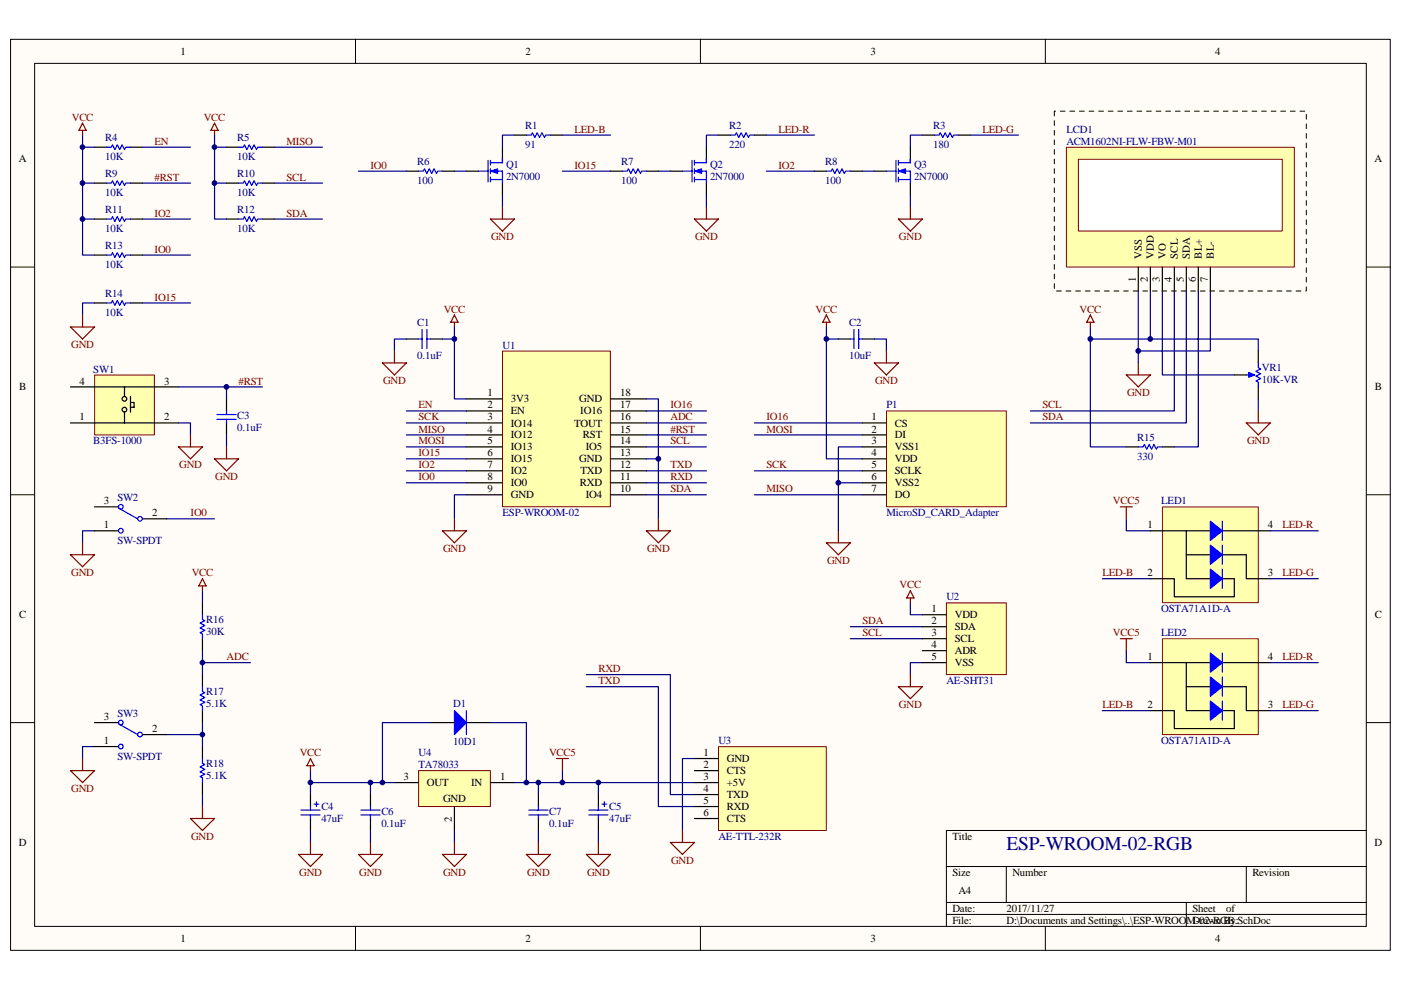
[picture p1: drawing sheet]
<svg xmlns="http://www.w3.org/2000/svg" width="297mm" height="210mm" viewBox="0 0 297 210" stroke-linecap="round" stroke-linejoin="round" font-family="sans-serif">
<path d="M2.3 8.4h292.5v193.2h-292.5z" fill="#fffcf8"/>
<path d="M2.2 8.3h292.6v193.3h-292.6z" fill="none" stroke="#000" stroke-width=".21"/>
<path d="M7.4 13.5h282.3v183h-282.3z" fill="#fffcf8"/>
<g fill="none" stroke="#000" stroke-width=".21">
<path d="M7.3 13.4h282.4v183.1h-282.4zM75.4 8.3v5.1M148.5 8.3v5.1M221.6 8.3v5.1M2.2 56.6h5.1M289.7 56.6h5.1M2.2 104.9h5.1M289.7 104.9h5.1M2.2 153.3h5.1M289.7 153.3h5.1M289.7 176.1h-89v20.4M75.4 196.5v5.1"/>
<path d="M148.5 196.5v5.1M200.7 183.8h89M200.7 191.4h89M200.7 194h89M213.4 183.8v7.6M221.6 196.5v5.1M251.5 191.4v5.1M264.2 183.8v7.6"/>
</g>
<path d="M106.6 74.5h22.8v33h-22.8z" fill="#ffffb0"/>
<path d="M106.5 74.5h22.9v33h-22.9z" fill="none" stroke="#800000" stroke-width=".21"/>
<g fill="none" stroke="#000" stroke-width=".25">
<path d="M20 31.2h2.6M27.7 31.2h2.5M98.9 84.6h7.6M98.9 87.2h7.6M98.9 89.7h7.6M98.9 92.2h7.6M98.9 94.8h7.6M98.9 97.3h7.6M98.9 99.9h7.6M129.4 84.6h7.7M129.4 87.2h7.7M129.4 89.7h7.7"/>
<path d="M129.4 92.2h7.7M129.4 94.8h7.7M129.4 97.3h7.7M129.4 99.9h7.7M98.9 102.4h7.6M98.9 104.9h7.6M129.4 102.4h7.7M129.4 104.9h7.7"/>
</g>
<path d="M86.2 71.9h-2.6v2.5M137.1 84.6h2.5v12.7h-2.5M137.1 92.2h12.7M137.1 99.9h12.7M98.9 104.9h-2.6v5.1M137.1 102.4h12.7" fill="none" stroke="#000080" stroke-width=".25"/>
<path d="M22.6 31.2h1l.3-.5 .5 1 .5-1 .5 1 .5-1 .5 1 .2-.5h1.1" fill="none" stroke="#00f" stroke-width=".25"/>
<path d="M88.8 163.5h15.2v7.6h-15.2z" fill="#ffffb0"/>
<path d="M88.7 163.4h15.3v7.7h-15.3z" fill="none" stroke="#800000" stroke-width=".21"/>
<g fill="none" stroke="#000" stroke-width=".25">
<path d="M91.3 153.3h5M98.9 153.3h5.1M65.8 168.5v2.6M65.8 173.6v2.5M78.5 168.5v2.6M78.5 173.6v2.5M83.6 166h5.1M96.3 171.1v5M104 166h5.1M114.1 168.5v2.6M114.1 173.6v2.5M126.9 168.5v2.6"/>
<path d="M126.9 173.6v2.5"/>
</g>
<path d="M91.3 153.3h-10.2v12.7M65.8 163.4v5.1M65.8 176.1v2.6M65.8 166h17.8M78.5 166v2.5M78.5 176.1v2.6M96.3 176.1v2.6M114.1 166v2.5M114.1 176.1v2.6M119.2 163.4v2.6M126.9 166v2.5M126.9 176.1v2.6" fill="none" stroke="#000080" stroke-width=".25"/>
<g fill="none" stroke="#800000" stroke-width=".25">
<path d="M65.8 162.4v1M65.8 178.7v2.5M65.8 160.9l.8 1.5h-1.5zM78.5 178.7v2.5M96.3 178.7v2.5M114.1 178.7v2.5M118 160.9h2.5M119.2 160.9v2.5M126.9 178.7v2.5M63.3 181.2h5.1l-2.6 2.6zM76 181.2h5.1l-2.6 2.6zM93.8 181.2h5.1l-2.6 2.6z"/>
<path d="M111.6 181.2h5.1l-2.6 2.6zM124.3 181.2h5.1l-2.5 2.6z"/>
</g>
<g fill="none" stroke="#00f" stroke-width=".25">
<path d="M98.9 150.7v5.1M63.8 171.8h4.1M63.8 172.8h4.1M65.8 171.1v.7M65.8 172.8v.8M66.6 170.6h1M67.1 170.1v1M76.5 171.8h4.1M76.5 172.8h4.1M78.5 171.1v.7M78.5 172.8v.8M112.1 171.8h4.1"/>
<path d="M112.1 172.8h4.1M114.1 171.1v.7M114.1 172.8v.8M124.8 171.8h4.1M124.8 172.8h4.1M126.9 171.1v.7M126.9 172.8v.8M127.6 170.6h1M128.1 170.1v1"/>
</g>
<path d="M96.3 150.7l2.6 2.6-2.6 2.5z" fill="#00f" stroke="#00f" stroke-width=".25"/>
<path d="M152.4 158.4h22.8v17.7h-22.8z" fill="#ffffb0"/>
<path d="M152.3 158.4h22.9v17.7h-22.9z" fill="none" stroke="#800000" stroke-width=".21"/>
<g fill="none" stroke="#000" stroke-width=".25">
<path d="M20 38.8h2.6M27.7 38.8h2.5M86.2 36.3h2.5M93.8 36.3h2.5M98.9 36.3h2.5M106.5 31.2v2.6M106.5 38.8v2.6M129.4 36.3h2.6M137.1 36.3h2.5M142.1 36.3h2.6M149.8 31.2v2.6M149.8 38.8v2.6"/>
<path d="M172.7 36.3h2.5M180.3 36.3h2.5M185.4 36.3h2.5M193 31.2v2.6M193 38.8v2.6M20 46.5h2.6M20 54.1h2.6M27.7 46.5h2.5M27.7 54.1h2.5M20 64.3h2.6M27.7 64.3h2.5M86.2 71.9h2.5"/>
<path d="M91.3 71.9h2.5M48 84.6v2.6M48 89.7v2.5M147.2 160.9h5.1M147.2 163.4h5.1M147.2 166h5.1M147.2 168.5h5.1M147.2 171.1h5.1M147.2 173.6h5.1"/>
</g>
<g fill="none" stroke="#000080" stroke-width=".25">
<path d="M17.5 28.7v2.5h2.5M17.5 31.2v22.9h2.5M17.5 38.8h2.5M30.2 31.2h10.2M30.2 38.8h10.2M76 36.3h10.2M96.3 36.3h2.6M119.2 36.3h10.2M139.6 36.3h2.5M162.5 36.3h10.2M182.8 36.3h2.6M17.5 46.5h2.5"/>
<path d="M30.2 46.5h10.2M30.2 54.1h10.2M106.5 41.4v2.5M149.8 41.4v2.5M193 41.4v2.5M20 64.3h-2.5v2.5M30.2 64.3h10.2M96.3 69.4v2.5h-2.5M96.3 71.9v12.7h2.6M48 92.2v2.6M86.2 87.2h12.7M86.2 99.9h12.7"/>
<path d="M86.2 97.3h12.7M86.2 89.7h12.7M86.2 92.2h12.7M86.2 94.8h12.7M137.1 87.2h12.7M137.1 94.8h12.7M139.6 97.3v12.7M20 112.6h-2.5v2.5M35.3 110h10.2M86.2 102.4h12.7M137.1 104.9h12.7M238.8 110v2.6h5.1"/>
<path d="M104 153.3h7.6v12.7M124.3 143.1h17.8v25.4h5.1M124.3 145.6h15.3v25.5h7.6M109.1 166h38.1M147.2 160.9h-2.5v15.2"/>
</g>
<g fill="none" stroke="#800000" stroke-width=".25">
<path d="M17.5 26.1l.8 1.5h-1.6zM17.5 27.6v1.1M104 46.5h5.1l-2.6 2.5zM106.5 43.9v2.6M147.2 46.5h5.1l-2.5 2.5zM149.8 43.9v2.6M190.5 46.5h5.1l-2.6 2.5zM193 43.9v2.6M14.9 69.4h5.1l-2.5 2.5zM17.5 66.8v2.6M81.1 77h5.1l-2.6 2.5zM83.6 74.4v2.6"/>
<path d="M96.3 68.3v1.1M96.3 66.8l.8 1.5h-1.5zM45.5 97.3h5.1l-2.6 2.6zM48 94.8v2.5M14.9 117.7h5.1l-2.5 2.5zM17.5 115.1v2.6M93.8 112.6h5.1l-2.6 2.5zM96.3 110v2.6M137.1 112.6h5l-2.5 2.5zM139.6 110v2.6M142.1 178.7h5.1l-2.5 2.5zM144.7 176.1v2.6"/>
</g>
<g fill="none" stroke="#00f" stroke-width=".25">
<path d="M22.6 38.8h1l.3-.5 .5 1 .5-1 .5 1 .5-1 .5 1 .2-.5h1.1M88.7 36.3h1l.3-.5 .5 1 .5-1 .5 1 .5-1 .5 1 .3-.5h1M101.4 36.3h2.1M103.5 34v4.6M104 36.3h2.5v2.5M104 38.1h2.5M104 34v1M104 35.8v1M104 37.6v1M106.5 33.8v.7h-2.5M132 36.3h1l.2-.5 .5 1 .6-1 .5 1 .5-1 .5 1 .2-.5h1.1M144.7 36.3h2"/>
<path d="M146.7 34v4.6M147.2 36.3h2.6v2.5M147.2 38.1h2.6M147.2 34v1M147.2 35.8v1M147.2 37.6v1M149.8 33.8v.7h-2.6M175.2 36.3h1l.3-.5 .5 1 .5-1 .5 1 .5-1 .5 1 .3-.5h1M187.9 36.3h2.1M190 34v4.6M190.5 36.3h2.5v2.5M190.5 38.1h2.5"/>
<path d="M190.5 34v1M190.5 35.8v1M190.5 37.6v1M193 33.8v.7h-2.5M22.6 46.5h1l.3-.5 .5 1 .5-1 .5 1 .5-1 .5 1 .2-.5h1.1M22.6 54.1h1l.3-.5 .5 1 .5-1 .5 1 .5-1 .5 1 .2-.5h1.1M22.6 64.3h1l.3-.5 .5 1 .5-1 .5 1 .5-1 .5 1 .2-.5h1.1M88.7 71.9h.8M89.5 69.9v4M90.5 69.9v4M90.5 71.9h.8M46 87.9h4.1"/>
<path d="M46 88.9h4.1M48 87.2v.7M48 88.9v.8"/>
</g>
<g fill="#00f" stroke="#00f" stroke-width=".21">
<path d="M104 36.3l1.5-.5v1z"/>
<path d="M190.5 36.3l1.5-.5v1z"/>
<path d="M147.2 36.3l1.6-.5v1z"/>
</g>
<path d="M246.5 107.5h20.3v20.3h-20.3z" fill="#ffffb0"/>
<path d="M246.5 107.5h20.3v20.3h-20.3z" fill="none" stroke="#800000" stroke-width=".21"/>
<g fill="none" stroke="#000" stroke-width=".25">
<path d="M48 31.2h2.6M48 38.8h2.6M55.6 31.2h2.6M55.6 38.8h2.6M109.1 28.7h2.5M116.7 28.7h2.5M152.3 28.7h2.6M160 28.7h2.5M195.6 28.7h2.5M203.2 28.7h2.5M48 46.5h2.6M55.6 46.5h2.6"/>
<path d="M177.8 71.9h2.5M182.8 71.9h2.6M243.9 112.6h12.7M251.5 117.7h5.1M251.5 112.6v10.1h5.1M259.2 117.7h5v5h5.1M259.2 112.6h10.1M243.9 122.7h5.1v3.9h12.7v-3.9h-2.5"/>
</g>
<g fill="#00f" stroke="#00f" stroke-width=".25">
<path d="M256.6 110.6l2.6 2-2.6 2z"/>
<path d="M256.6 115.6l2.6 2.1-2.6 2z"/>
<path d="M256.6 120.7l2.6 2-2.6 2.1z"/>
</g>
<g fill="none" stroke="#00f" stroke-width=".25">
<path d="M50.6 31.2h1l.2-.5 .5 1 .5-1 .6 1 .5-1 .5 1 .2-.5h1M50.6 38.8h1l.2-.5 .5 1 .5-1 .6 1 .5-1 .5 1 .2-.5h1M111.6 28.7h1l.3-.5 .5 1 .5-1 .5 1 .5-1 .5 1 .3-.5h1M154.9 28.7h1l.2-.5 .5 1 .5-1 .6 1 .5-1 .5 1 .2-.5h1.1M198.1 28.7h1l.3-.5 .5 1 .5-1 .5 1 .5-1 .5 1 .3-.5h1M50.6 46.5h1l.2-.5 .5 1 .5-1 .6 1 .5-1 .5 1 .2-.5h1M180.3 71.9h.8M181.1 69.9v4M182.1 69.9v4M182.1 71.9h.7M259.2 110.6v4M259.2 115.6v4.1"/>
<path d="M259.2 120.7v4.1"/>
</g>
<g fill="none" stroke="#000080" stroke-width=".25">
<path d="M45.5 28.7v17.8h2.5M45.5 31.2h2.5M45.5 38.8h2.5M58.2 31.2h10.2M58.2 38.8h10.2M109.1 28.7h-2.6v2.5M152.3 28.7h-2.5v2.5M195.6 28.7h-2.6v2.5M58.2 46.5h10.2M175.2 69.4v2.5h2.6M175.2 71.9v25.4h7.6M185.4 71.9h2.5v2.5"/>
<path d="M160 89.7h22.8M160 92.2h22.8M160 99.9h22.8M182.8 94.8h-5v17.8M160 104.9h22.8M177.8 102.4h5"/>
</g>
<path d="M45.5 26.1l.7 1.5h-1.5zM45.5 27.6v1.1M175.2 66.8l.8 1.5h-1.5zM175.2 68.3v1.1M185.4 77h5.1l-2.6 2.5zM187.9 74.4v2.6M175.2 115.1h5.1l-2.5 2.6zM177.8 112.6v2.5M237.5 107.5h2.6M238.8 107.5v2.5" fill="none" stroke="#800000" stroke-width=".25"/>
<path d="M226.1 31.3h48.3v25.3h-48.3z" fill="#ffffb0"/>
<path d="M226.1 31.2h48.3v25.4h-48.3z" fill="none" stroke="#800000" stroke-width=".21"/>
<path d="M241.3 56.6v5.1M243.9 56.6v5.1M246.4 56.6v5.1M249 56.6v5.1M251.5 56.6v5.1M254.1 56.6v5.1M256.6 56.6v5.1" fill="none" stroke="#000" stroke-width=".25"/>
<path d="M228.7 33.8h43.2v15.2h-43.2z" fill="#fff"/>
<path d="M228.6 33.8h43.3v15.2h-43.3z" fill="none" stroke="#800000" stroke-width=".21"/>
<path d="M231.2 66.8l.7 1.5h-1.5zM231.2 68.3v1.1M238.8 79.5h5.1l-2.6 2.6zM241.3 77v2.5M264.2 89.7h5.1l-2.5 2.5zM266.8 87.2v2.5" fill="none" stroke="#800000" stroke-width=".25"/>
<g fill="none" stroke="#000080" stroke-width=".25">
<path d="M119.2 28.7h10.2M162.5 28.7h10.2M205.7 28.7h10.2M231.2 69.4v25.4h7.6M231.2 71.9h35.6v2.5M241.3 61.7v15.3M243.9 61.7v10.2M246.4 61.7v17.8h15.3M249 61.7v25.5h-30.5M251.5 61.7v28h-33M254.1 61.7v33.1h-5.1M256.6 61.7v12.7h-15.3"/>
<path d="M48 82.1v2.5M266.8 84.6v2.6M269.3 112.6h10.2M233.7 122.7h10.2M269.3 122.7h10.2"/>
</g>
<path d="M261.7 79.5h2.5M266.8 74.4v2.6M238.8 94.8h2.5M246.4 94.8h2.6M266.8 82.1v2.5M20 107.5h5.1M20 112.6h5.1M30.2 110h5.1" fill="none" stroke="#000" stroke-width=".25"/>
<g fill="none" stroke="#00f" stroke-width=".25">
<path d="M264.2 79.5h1.3M266.8 77v1l.5 .3-1 .5 1 .5-1 .5 1 .5-1 .5 .5 .2v1.1M241.3 94.8h1.1l.2-.5 .5 1 .5-1 .6 1 .5-1 .5 1 .2-.5h1M25.1 107.8l4.1 2.2"/>
<circle cx="25.6" cy="112.6" r=".49"/>
<circle cx="25.6" cy="107.5" r=".49"/>
<circle cx="29.7" cy="110" r=".5"/>
</g>
<path d="M264.7 79l1.3 .5-1.3 .5z" fill="#00f" stroke="#00f" stroke-width=".25"/>
<path d="M223.5 23.6v38.1h53.5v-38.1h-53.5" fill="none" stroke="#000" stroke-width=".21" stroke-dasharray="1 1 1 1 1 1 1 1"/>
<path d="M188 87.2h25.4v20.3h-25.4z" fill="#ffffb0"/>
<path d="M188 87.2h25.4v20.3h-25.4z" fill="none" stroke="#800000" stroke-width=".21"/>
<path d="M182.8 89.7h5.1M182.8 92.2h5.1M182.8 94.8h5.1M182.8 97.3h5.1M182.8 99.9h5.1M182.8 102.4h5.1M182.8 104.9h5.1" fill="none" stroke="#000" stroke-width=".25"/>
<path d="M20.1 79.6h12.6v12.6h-12.6z" fill="#ffffb0"/>
<path d="M20.1 79.5h12.6v12.7h-12.6z" fill="none" stroke="#800000" stroke-width=".21"/>
<g fill="none" stroke="#000" stroke-width=".25">
<path d="M14.9 82.1h22.9M14.9 89.7h22.9M26.4 82.1v2M26.4 87.4v2.3M27.7 85.4h.7v1h-.7M27.7 84.1v3.3M42.9 127.8v2.6M42.9 135.5v2.5"/>
<circle cx="26.4" cy="84.6" r=".5"/>
<circle cx="26.4" cy="86.9" r=".49"/>
</g>
<path d="M37.8 89.7h2.6v2.5M37.8 82.1h17.8M137.1 89.7h12.7M180.3 132.9h15.3M180.3 135.5h15.3M195.6 140.5h-2.6v2.6" fill="none" stroke="#000080" stroke-width=".25"/>
<path d="M37.8 94.8h5.1l-2.5 2.5zM40.4 92.2v2.6M190.5 145.6h5.1l-2.6 2.6zM193 143.1v2.5" fill="none" stroke="#800000" stroke-width=".25"/>
<path d="M42.9 130.4v1l.5 .3-1 .5 1 .5-1 .5 1 .5-1 .5 .5 .3v1" fill="none" stroke="#00f" stroke-width=".25"/>
<path d="M200.7 127.9h12.7v15.2h-12.7z" fill="#ffffb0"/>
<path d="M200.7 127.9h12.7v15.2h-12.7z" fill="none" stroke="#800000" stroke-width=".21"/>
<path d="M195.6 130.4h5.1M195.6 132.9h5.1M195.6 135.5h5.1M195.6 138h5.1M20 153.3h5.1M20 158.3h5.1M30.2 155.8h5.1M42.9 143.1v2.5M42.9 150.7v2.6M42.9 158.3v2.6M195.6 140.5h5.1M42.9 166v2.5" fill="none" stroke="#000" stroke-width=".25"/>
<path d="M42.9 125.3v2.5M42.9 138v5.1M193 127.8v2.6h2.6M238.8 138v2.5h5.1M20 158.3h-2.5v2.6M35.3 155.8h7.6M42.9 153.3v5M42.9 140.5h10.2M42.9 168.5v2.6" fill="none" stroke="#000080" stroke-width=".25"/>
<path d="M42.9 124.3v1M42.9 122.7l.8 1.6h-1.5zM193 125.3l.8 1.5h-1.5zM193 126.8v1M14.9 163.4h5.1l-2.5 2.6zM17.5 160.9v2.5M40.4 173.6h5.1l-2.6 2.5zM42.9 171.1v2.5" fill="none" stroke="#800000" stroke-width=".25"/>
<g fill="none" stroke="#00f" stroke-width=".25">
<path d="M25.1 153.5l4.1 2.3M42.9 145.6v1.1l.5 .2-1 .5 1 .5-1 .5 1 .5-1 .6 .5 .2v1M42.9 160.9v1l.5 .3-1 .5 1 .5-1 .5 1 .5-1 .5 .5 .3v1"/>
<circle cx="25.6" cy="153.3" r=".5"/>
<circle cx="25.6" cy="158.3" r=".49"/>
<circle cx="29.7" cy="155.8" r=".49"/>
</g>
<path d="M246.5 135.5h20.3v20.3h-20.3z" fill="#ffffb0"/>
<path d="M246.5 135.5h20.3v20.3h-20.3z" fill="none" stroke="#800000" stroke-width=".21"/>
<path d="M243.9 150.7h5.1v3.8h12.7v-3.8h-2.5M243.9 140.5h12.7M251.5 145.6h5.1M251.5 140.5v10.2h5.1M259.2 145.6h5v5.1h5.1M259.2 140.5h10.1" fill="none" stroke="#000" stroke-width=".25"/>
<g fill="#00f" stroke="#00f" stroke-width=".25">
<path d="M256.6 138.5l2.6 2-2.6 2.1z"/>
<path d="M256.6 143.6l2.6 2-2.6 2.1z"/>
<path d="M256.6 148.7l2.6 2-2.6 2.1z"/>
</g>
<path d="M259.2 138.5v4.1M259.2 143.6v4.1M259.2 148.7v4.1" fill="none" stroke="#00f" stroke-width=".25"/>
<path d="M237.5 135.5h2.6M238.8 135.5v2.5" fill="none" stroke="#800000" stroke-width=".25"/>
<path d="M233.7 150.7h10.2M269.3 150.7h10.2M269.3 140.5h10.2" fill="none" stroke="#000080" stroke-width=".25"/>
<g fill="#000080" stroke="#000080" stroke-width=".21">
<circle cx="17.5" cy="46.5" r=".49"/>
<circle cx="17.5" cy="38.8" r=".49"/>
<circle cx="17.5" cy="31.2" r=".49"/>
<circle cx="42.9" cy="155.8" r=".49"/>
<circle cx="42.9" cy="140.5" r=".5"/>
<circle cx="45.5" cy="38.8" r=".49"/>
<circle cx="45.5" cy="31.2" r=".49"/>
<circle cx="48" cy="82.1" r=".5"/>
<circle cx="65.8" cy="166" r=".5"/>
<circle cx="78.5" cy="166" r=".5"/>
<circle cx="81.1" cy="166" r=".49"/>
<circle cx="96.3" cy="71.9" r=".49"/>
<circle cx="111.6" cy="166" r=".49"/>
<circle cx="114.1" cy="166" r=".49"/>
<circle cx="119.2" cy="166" r=".5"/>
<circle cx="126.9" cy="166" r=".49"/>
<circle cx="139.6" cy="97.3" r=".49"/>
<circle cx="175.2" cy="71.9" r=".5"/>
<circle cx="177.7" cy="102.4" r=".5"/>
<circle cx="231.2" cy="71.9" r=".5"/>
<circle cx="241.3" cy="74.4" r=".49"/>
<circle cx="243.9" cy="71.9" r=".49"/>
</g>
<text font-size="4.1" fill="#000080" x="213.4" y="180.3">ESP-WROOM-02-RGB</text>
<g font-size="2.3">
<text x="38.3" y="11.6">1</text>
<text x="111.4" y="11.6">2</text>
<text x="184.5" y="11.6">3</text>
<text x="257.7" y="11.6">4</text>
<text x="4" y="34.5">A</text>
<text x="291.4" y="34.5">A</text>
<text x="240.8" y="59.8" transform="rotate(-90 240.8 59.8)">1</text>
<text x="242.1" y="54.9" transform="rotate(-90 242.1 54.9)">VSS</text>
<text x="243.3" y="59.8" transform="rotate(-90 243.3 59.8)">2</text>
<text x="244.6" y="54.9" transform="rotate(-90 244.6 54.9)">VDD</text>
<text x="245.9" y="59.8" transform="rotate(-90 245.9 59.8)">3</text>
<text x="247.2" y="54.9" transform="rotate(-90 247.2 54.9)">VO</text>
<text x="248.4" y="59.8" transform="rotate(-90 248.4 59.8)">4</text>
<text x="249.7" y="54.9" transform="rotate(-90 249.7 54.9)">SCL</text>
<text x="251" y="59.8" transform="rotate(-90 251 59.8)">5</text>
<text x="252.3" y="54.9" transform="rotate(-90 252.3 54.9)">SDA</text>
<text x="253.5" y="59.8" transform="rotate(-90 253.5 59.8)">6</text>
<text x="254.8" y="54.9" transform="rotate(-90 254.8 54.9)">BL+</text>
<text x="256.1" y="59.8" transform="rotate(-90 256.1 59.8)">7</text>
<text x="257.3" y="54.9" transform="rotate(-90 257.3 54.9)">BL-</text>
<text x="4" y="82.8">B</text>
<text x="16.9" y="81.6">4</text>
<text x="34.8" y="81.6">3</text>
<text x="291.5" y="82.8">B</text>
<text x="16.9" y="89.2">1</text>
<text x="34.8" y="89.2">2</text>
<text x="103.4" y="84.1">1</text>
<text x="103.4" y="86.6">2</text>
<text x="103.4" y="89.2">3</text>
<text x="108.3" y="85.4">3V3</text>
<text x="108.3" y="87.9">EN</text>
<text x="122.8" y="85.4">GND</text>
<text x="123" y="87.9">IO16</text>
<text x="131.5" y="89.2">16</text>
<text x="131.5" y="86.6">17</text>
<text x="131.5" y="84.1">18</text>
<text x="184.8" y="89.2">1</text>
<text x="103.4" y="91.7">4</text>
<text x="103.4" y="94.3">5</text>
<text x="108.3" y="90.5">IO14</text>
<text x="108.3" y="93">IO12</text>
<text x="108.3" y="95.5">IO13</text>
<text x="121.7" y="90.5">TOUT</text>
<text x="123.6" y="93">RST</text>
<text x="124.2" y="95.5">IO5</text>
<text x="131.5" y="91.7">15</text>
<text x="131.5" y="94.3">14</text>
<text x="184.8" y="91.7">2</text>
<text x="184.8" y="94.3">3</text>
<text x="189.7" y="90.5">CS</text>
<text x="189.7" y="93">DI</text>
<text x="189.7" y="95.5">VSS1</text>
<text x="103.4" y="96.8">6</text>
<text x="103.4" y="99.4">7</text>
<text x="103.4" y="101.9">8</text>
<text x="108.3" y="98.1">IO15</text>
<text x="108.3" y="100.6">IO2</text>
<text x="122.8" y="98.1">GND</text>
<text x="123.1" y="100.6">TXD</text>
<text x="131.5" y="99.4">12</text>
<text x="131.5" y="101.9">11</text>
<text x="131.5" y="96.8">13</text>
<text x="184.8" y="96.8">4</text>
<text x="184.8" y="99.4">5</text>
<text x="184.8" y="101.9">6</text>
<text x="189.7" y="98.1">VDD</text>
<text x="189.7" y="100.6">SCLK</text>
<text x="22" y="107">3</text>
<text x="103.4" y="104.4">9</text>
<text x="108.3" y="103.2">IO0</text>
<text x="108.3" y="105.7">GND</text>
<text x="123" y="103.2">RXD</text>
<text x="124.2" y="105.7">IO4</text>
<text x="131.5" y="104.4">10</text>
<text x="184.8" y="104.4">7</text>
<text x="189.7" y="103.2">VSS2</text>
<text x="189.7" y="105.7">DO</text>
<text x="22" y="112.1">1</text>
<text x="32.3" y="109.5">2</text>
<text x="243.3" y="112.1">1</text>
<text x="268.8" y="112.1">4</text>
<text x="243.3" y="122.2">2</text>
<text x="268.8" y="122.2">3</text>
<text x="4" y="131.1">C</text>
<text x="197.5" y="129.9">1</text>
<text x="202.4" y="131.1">VDD</text>
<text x="291.5" y="131.1">C</text>
<text x="197.5" y="132.4">2</text>
<text x="197.5" y="135">3</text>
<text x="197.5" y="137.5">4</text>
<text x="202.4" y="133.7">SDA</text>
<text x="202.4" y="136.2">SCL</text>
<text x="197.5" y="140">5</text>
<text x="202.4" y="138.8">ADR</text>
<text x="202.4" y="141.3">VSS</text>
<text x="243.3" y="140">1</text>
<text x="268.8" y="140">4</text>
<text x="22" y="152.8">3</text>
<text x="32.3" y="155.3">2</text>
<text x="243.3" y="150.2">2</text>
<text x="268.8" y="150.2">3</text>
<text x="22" y="157.8">1</text>
<text x="149.2" y="160.4">1</text>
<text x="154.1" y="161.6">GND</text>
<text x="85.6" y="165.5">3</text>
<text x="90.5" y="166.8">OUT</text>
<text x="99.9" y="166.8">IN</text>
<text x="106" y="165.5">1</text>
<text x="149.2" y="162.9">2</text>
<text x="149.2" y="165.5">3</text>
<text x="154.1" y="164.2">CTS</text>
<text x="154.1" y="166.8">+5V</text>
<text x="94" y="170.1">GND</text>
<text x="149.2" y="168">4</text>
<text x="149.2" y="170.6">5</text>
<text x="149.2" y="173.1">6</text>
<text x="154.1" y="169.3">TXD</text>
<text x="154.1" y="171.8">RXD</text>
<text x="4" y="179.4">D</text>
<text x="95.8" y="174.3" transform="rotate(-90 95.8 174.3)">2</text>
<text x="154.1" y="174.4">CTS</text>
<text x="201.9" y="178.1">Title</text>
<text x="291.4" y="179.4">D</text>
<text x="201.9" y="185.8">Size</text>
<text x="214.6" y="185.8">Number</text>
<text x="265.5" y="185.8">Revision</text>
<text x="203.2" y="189.6">A4</text>
<text x="201.9" y="193.4">Date:</text>
<text x="201.9" y="195.9">File:</text>
<text x="213.4" y="193.4">2017/11/27</text>
<text x="213.4" y="195.9">D:\Documents and Settings\..\ESP-WROOM-02-RGB.SchDoc</text>
<text x="252.8" y="195.9">Drawn By:</text>
<text x="252.8" y="193.4">Sheet</text>
<text x="259.9" y="193.4">of</text>
<text x="38.3" y="199.8">1</text>
<text x="111.4" y="199.8">2</text>
<text x="184.5" y="199.8">3</text>
<text x="257.7" y="199.8">4</text>
</g>
<g font-size="2.3" fill="#800000">
<text x="15.2" y="25.6">VCC</text>
<text x="43.2" y="25.6">VCC</text>
<text x="121.8" y="28.2">LED-B</text>
<text x="165.1" y="28.2">LED-R</text>
<text x="208.3" y="28.2">LED-G</text>
<text x="32.8" y="30.7">EN</text>
<text x="60.7" y="30.7">MISO</text>
<text x="78.5" y="35.8">IO0</text>
<text x="121.8" y="35.8">IO15</text>
<text x="165.1" y="35.8">IO2</text>
<text x="32.8" y="38.3">#RST</text>
<text x="60.7" y="38.3">SCL</text>
<text x="32.8" y="46">IO2</text>
<text x="60.7" y="46">SDA</text>
<text x="32.8" y="53.6">IO0</text>
<text x="104.1" y="51">GND</text>
<text x="147.4" y="51">GND</text>
<text x="190.6" y="51">GND</text>
<text x="32.8" y="63.8">IO15</text>
<text x="94.1" y="66.3">VCC</text>
<text x="172.9" y="66.3">VCC</text>
<text x="228.9" y="66.3">VCC</text>
<text x="15.1" y="73.9">GND</text>
<text x="50.6" y="81.6">#RST</text>
<text x="81.2" y="81.5">GND</text>
<text x="185.5" y="81.5">GND</text>
<text x="88.7" y="86.6">EN</text>
<text x="88.7" y="89.2">SCK</text>
<text x="142.2" y="86.6">IO16</text>
<text x="142.2" y="89.2">ADC</text>
<text x="162.5" y="89.2">IO16</text>
<text x="221" y="86.6">SCL</text>
<text x="221" y="89.2">SDA</text>
<text x="238.9" y="84.1">GND</text>
<text x="88.7" y="91.7">MISO</text>
<text x="88.7" y="94.3">MOSI</text>
<text x="142.2" y="91.7">#RST</text>
<text x="142.2" y="94.3">SCL</text>
<text x="162.5" y="91.7">MOSI</text>
<text x="264.4" y="94.2">GND</text>
<text x="38" y="99.3">GND</text>
<text x="45.6" y="101.9">GND</text>
<text x="88.7" y="101.9">IO0</text>
<text x="88.7" y="99.4">IO2</text>
<text x="88.7" y="96.8">IO15</text>
<text x="142.2" y="99.4">TXD</text>
<text x="142.2" y="101.9">RXD</text>
<text x="162.5" y="99.4">SCK</text>
<text x="142.2" y="104.4">SDA</text>
<text x="162.5" y="104.4">MISO</text>
<text x="236" y="107">VCC5</text>
<text x="40.4" y="109.5">IO0</text>
<text x="271.9" y="112.1">LED-R</text>
<text x="94" y="117.1">GND</text>
<text x="137.2" y="117.1">GND</text>
<text x="175.3" y="119.7">GND</text>
<text x="15.1" y="122.2">GND</text>
<text x="40.7" y="122.2">VCC</text>
<text x="190.7" y="124.8">VCC</text>
<text x="233.7" y="122.2">LED-B</text>
<text x="271.9" y="122.2">LED-G</text>
<text x="182.9" y="135">SCL</text>
<text x="182.9" y="132.4">SDA</text>
<text x="236" y="135">VCC5</text>
<text x="48" y="140">ADC</text>
<text x="126.9" y="142.6">RXD</text>
<text x="271.9" y="140">LED-R</text>
<text x="126.9" y="145.1">TXD</text>
<text x="190.6" y="150.2">GND</text>
<text x="233.7" y="150.2">LED-B</text>
<text x="271.9" y="150.2">LED-G</text>
<text x="63.5" y="160.4">VCC</text>
<text x="116.4" y="160.4">VCC5</text>
<text x="15.1" y="168">GND</text>
<text x="40.5" y="178.1">GND</text>
<text x="63.4" y="185.8">GND</text>
<text x="76.1" y="185.8">GND</text>
<text x="94" y="185.8">GND</text>
<text x="111.8" y="185.8">GND</text>
<text x="124.5" y="185.8">GND</text>
<text x="142.3" y="183.2">GND</text>
</g>
<g font-size="2.3" fill="#000080">
<text x="22.3" y="29.9">R4</text>
<text x="50.3" y="29.9">R5</text>
<text x="111.4" y="27.4">R1</text>
<text x="154.6" y="27.4">R2</text>
<text x="197.9" y="27.4">R3</text>
<text x="226.1" y="28.2">LCD1</text>
<text x="22.3" y="34">10K</text>
<text x="50.3" y="34">10K</text>
<text x="88.5" y="35">R6</text>
<text x="107.3" y="35.5">Q1</text>
<text x="111.4" y="31.5">91</text>
<text x="131.7" y="35">R7</text>
<text x="150.6" y="35.5">Q2</text>
<text x="154.6" y="31.5">220</text>
<text x="175" y="35">R8</text>
<text x="193.8" y="35.5">Q3</text>
<text x="197.9" y="31.5">180</text>
<text x="226.1" y="30.7">ACM1602NI-FLW-FBW-M01</text>
<text x="22.3" y="37.6">R9</text>
<text x="22.3" y="41.6">10K</text>
<text x="50.3" y="37.6">R10</text>
<text x="50.3" y="41.6">10K</text>
<text x="88.5" y="39.1">100</text>
<text x="107.3" y="38.1">2N7000</text>
<text x="131.7" y="39.1">100</text>
<text x="150.6" y="38.1">2N7000</text>
<text x="175" y="39.1">100</text>
<text x="193.8" y="38.1">2N7000</text>
<text x="22.3" y="45.2">R11</text>
<text x="50.3" y="45.2">R12</text>
<text x="22.3" y="49.3">10K</text>
<text x="22.3" y="52.8">R13</text>
<text x="50.3" y="49.3">10K</text>
<text x="22.3" y="56.9">10K</text>
<text x="22.3" y="63">R14</text>
<text x="22.3" y="67.1">10K</text>
<text x="88.5" y="69.1">C1</text>
<text x="180.1" y="69.1">C2</text>
<text x="88.5" y="76.2">0.1uF</text>
<text x="106.5" y="73.9">U1</text>
<text x="180.1" y="76.2">10uF</text>
<text x="19.8" y="79">SW1</text>
<text x="267.6" y="78.8">VR1</text>
<text x="267.6" y="81.3">10K-VR</text>
<text x="50.3" y="88.9">C3</text>
<text x="187.9" y="86.6">P1</text>
<text x="19.8" y="94.3">B3FS-1000</text>
<text x="50.3" y="91.5">0.1uF</text>
<text x="241.1" y="93.5">R15</text>
<text x="241.1" y="97.6">330</text>
<text x="24.9" y="106.2">SW2</text>
<text x="246.2" y="107">LED1</text>
<text x="106.5" y="109.5">ESP-WROOM-02</text>
<text x="187.9" y="109.5">MicroSD_CARD_Adapter</text>
<text x="24.9" y="115.4">SW-SPDT</text>
<text x="200.7" y="127.3">U2</text>
<text x="246.2" y="129.9">OSTA71A1D-A</text>
<text x="43.7" y="132.2">R16</text>
<text x="43.7" y="134.7">30K</text>
<text x="246.2" y="135">LED2</text>
<text x="43.7" y="147.4">R17</text>
<text x="43.7" y="150">5.1K</text>
<text x="96.1" y="150">D1</text>
<text x="200.7" y="145.1">AE-SHT31</text>
<text x="24.9" y="152">SW3</text>
<text x="24.9" y="161.1">SW-SPDT</text>
<text x="88.7" y="160.4">U4</text>
<text x="96.1" y="158.1">10D1</text>
<text x="152.3" y="157.8">U3</text>
<text x="246.2" y="157.8">OSTA71A1D-A</text>
<text x="43.7" y="162.7">R18</text>
<text x="43.7" y="165.2">5.1K</text>
<text x="88.7" y="162.9">TA78033</text>
<text x="68.1" y="171.8">C4</text>
<text x="80.9" y="172.8">C6</text>
<text x="116.5" y="172.8">C7</text>
<text x="129.2" y="171.8">C5</text>
<text x="68.1" y="174.4">47uF</text>
<text x="80.9" y="175.4">0.1uF</text>
<text x="116.5" y="175.4">0.1uF</text>
<text x="129.2" y="174.4">47uF</text>
<text x="152.3" y="178.2">AE-TTL-232R</text>
</g>
</svg>
